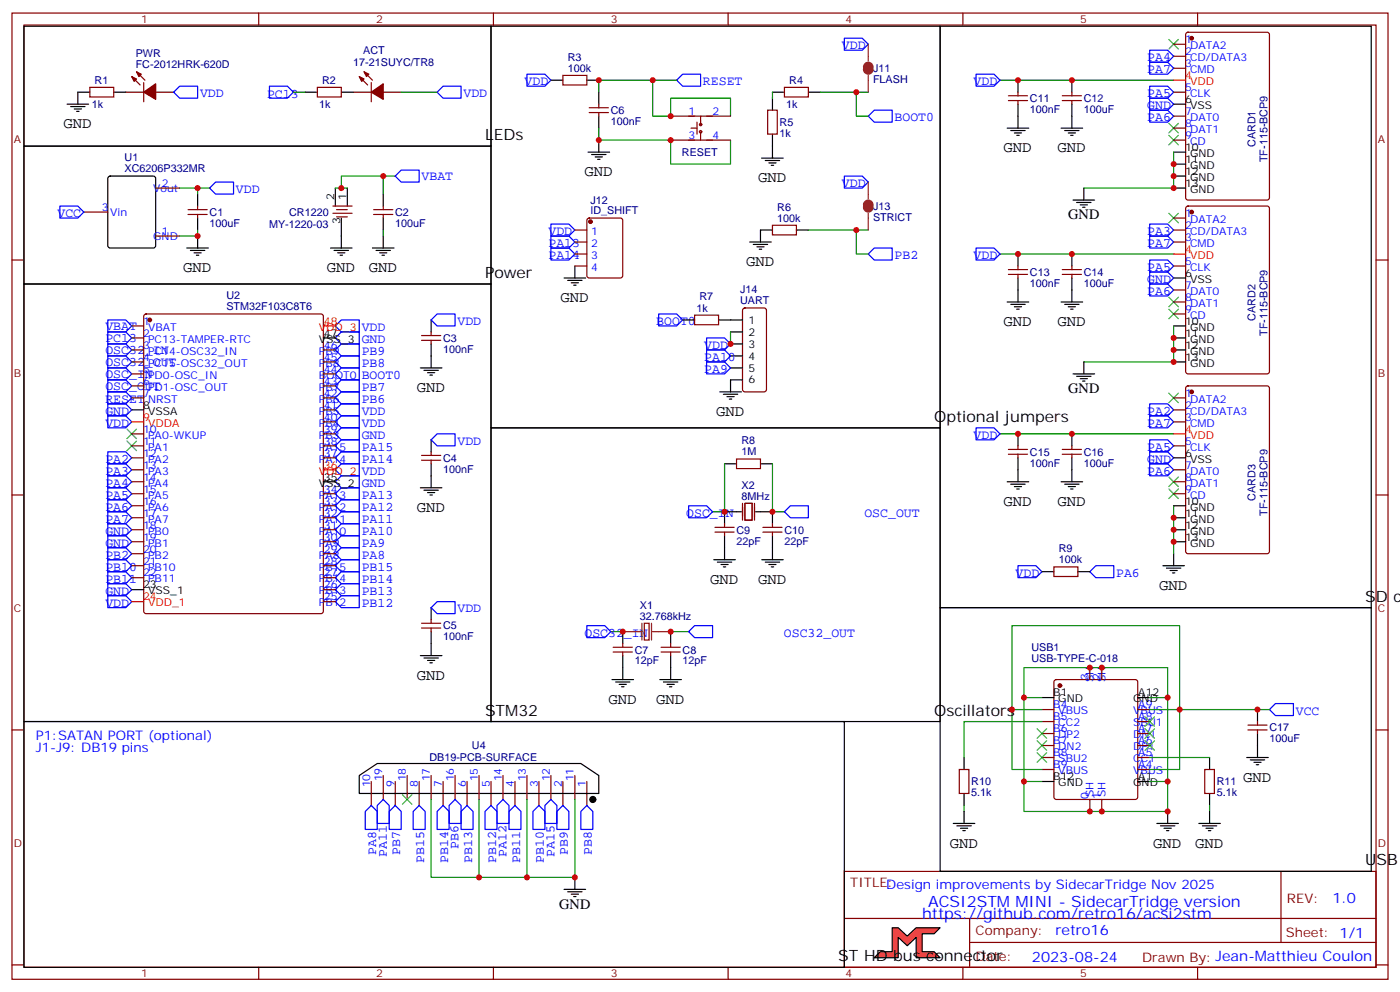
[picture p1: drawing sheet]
<svg xmlns="http://www.w3.org/2000/svg" width="412mm" height="292mm" viewBox="0 0 412 292" stroke-linecap="round" stroke-linejoin="round" font-family="sans-serif">
<g fill="none" stroke="#870000" stroke-width=".35">
<path d="M3.5 3.8h405.4v284.4h-405.4zM7.1 7.4h398.2v277.3h-398.2zM76.2 3.8v3.6M145.3 3.8v3.6M214.5 3.8v3.6M283.6 3.8v3.6M352.8 3.8v3.6M37 27.1h5.3M38.8 22.5l2.5 2.5M40.2 21.1l2.5 2.5M42.3 24.3v5.7M45.9 27.1h5.3"/>
<path d="M297 29.6h5.7M297 28.2h5.7M299.9 27.1v1.1M299.9 29.6v1.1M312.9 29.6h5.7M312.9 28.2h5.7M315.7 27.1v1.1M315.7 29.6v1.1M45.9 55.4h7M3.5 76.5h3.6M24.7 62.4h7M45.9 69.5h7"/>
<path d="M55.4 63.1h5.6M55.4 61.7h5.6M58.2 60.6v1.1M58.2 63.1v1.1M110.1 63.1h5.6M110.1 61.7h5.6M112.9 60.6v1.1M112.9 63.1v1.1M297 79.3h5.7M299.9 78.3v1M312.9 79.3h5.7M315.7 78.3v1"/>
<path d="M405.3 76.5h3.6M124.2 98.7h5.6M127 97.7v1M297 80.8h5.7M299.9 80.8v1M312.9 80.8h5.7M315.7 80.8v1M124.2 100.2h5.6M127 100.2v1M124.2 135.4h5.6M124.2 134h5.6M127 133v1"/>
<path d="M127 135.4v1.1M217 135.1h7v2.8h-7zM312.9 133.7h5.7M312.9 132.3h5.7M315.7 131.2v1.1M315.7 133.7v1M3.5 145.7h3.6M210.6 156.6h5.7M210.6 155.2h5.7M213.4 154.1v1.1M213.4 156.6v1.1M224.7 156.6h5.7"/>
<path d="M224.7 155.2h5.7M227.5 154.1v1.1M227.5 156.6v1.1M405.3 145.7h3.6M124.2 184.8h5.6M124.2 183.4h5.6M127 182.4v1M127 184.8v1.1M321 196.5v3.5M324.6 196.5v3.5M3.5 214.8h3.6M306.9 208.8h3.5"/>
<path d="M306.9 212.3h3.5M306.9 215.9h3.5M306.9 219.4h3.5M310.7 200.2l.4-.2h23.3l.5 .2 .2 .5v33.9l-.2 .5-.5 .2h-23.3l-.4-.3-.3-.4v-33.9zM335.1 208.8h3.6M335.1 212.3h3.6M335.1 215.9h3.6M335.1 219.4h3.6M367.6 214.8h5.6M367.6 213.4h5.6M370.4 212.3v1.1M370.4 214.8v1.1"/>
<path d="M405.3 214.8h3.6M282.6 226.4h2.8v7.1h-2.8zM306.9 222.9h3.5M306.9 226.4h3.5M321 235.3v3.5M324.6 235.3v3.5M335.1 222.9h3.6M335.1 226.4h3.6M354.9 226.4h2.8v7.1h-2.8zM248.7 256.4h156.6v28.3h-156.6zM377.3 256.5v20.8M248.7 270.3h156.5"/>
<path d="M285.6 277.3h119.6M285.6 270.3v14.1M3.5 284h3.6M76.2 284.7v3.5M145.3 284.7v3.5M214.5 284.7v3.5M283.6 284.7v3.5M352.8 284.7v3.5M405.3 284h3.6"/>
</g>
<g fill="none" stroke="#000" stroke-width=".35">
<path d="M299.9 23.6v3.5M299.9 30.7v3.5M315.7 23.6v3.5M315.7 30.7v3.5M32 52l.5-.2h12.7l.6 .5 .1 20-.5 .6-12.9 .1-.7-.5-.1-20zM58.2 57.1v3.5M112.9 57.1v3.5M58.2 64.2v3.5M112.9 64.2v3.5M299.9 74.8v3.5M315.7 74.8v3.5M127 94.2v3.5"/>
<path d="M299.9 81.8v3.5M315.7 81.8v3.5M127 101.2v3.5M127 129.4v3.6M127 136.5v3.5M213.4 136.5h3.6M224 136.5h3.5M315.7 127.7v3.5M315.7 134.7v3.6M213.4 150.6v3.5M213.4 157.7v3.5M227.5 150.6v3.5"/>
<path d="M227.5 157.7v3.5M127 178.8v3.6M127 185.9v3.5M306.9 205.3h3.5M335.1 205.3h3.6M370.4 208.8v3.5M370.4 215.9v3.5M284 222.9v3.5M284 233.5v3.5M306.9 230h3.5M335.1 230h3.6M356.3 222.9v3.5"/>
<path d="M356.3 233.5v3.5"/>
</g>
<g fill="#870000" stroke="#870000" stroke-width=".35">
<path d="M38.8 22.5l1.4 .7-.7 .8z"/>
<path d="M40.2 21.1l1.4 .7-.7 .7z"/>
<path d="M42.3 27.1l3.6-2.4v4.5z"/>
<circle cx="312.2" cy="201.8" r=".53"/>
</g>
<path d="M262.8 273h1.8l2.6 2.5 2.7-2.5h7l-1.7 1.8h-3.6v5.3h3.6l1.7 1.7h-7v-6l-2.6 2.5-2.7-2.5v6h-7.1l1.8-1.7h3.5z" fill="#f90" stroke="#000" stroke-width=".35"/>
<g fill="none" stroke="#000" stroke-width=".35">
<path d="M7.1 7.7h137.5v35.3h-137.5zM144.6 7.7h132.3v118.2h-132.3zM276.9 7.7h127v171.1h-127zM19.8 30.7h6.3M20.8 31.4h4.2M21.9 32.1h2.1M22.6 32.8h.7M26.5 27.1h-3.6v3.6M33.5 27.1h3.5M90 27.1h3.5M100.5 27.1h3.6M162.3 23.6h3.5"/>
<path d="M172.9 23.6h3.5M176.4 27.1v3.6M176.4 34.2v3.5M227.5 28.9v3.5M227.5 39.5v7M227.5 27.1h3.6M238.1 27.1h3.6M296.7 37.7h6.3M297.7 38.4h4.3M298.8 39.1h2.1M299.5 39.8h.7M299.9 34.2v3.5"/>
<path d="M312.6 37.7h6.3M313.6 38.4h4.3M314.7 39.1h2.1M315.4 39.8h.7M315.7 34.2v3.5M345.7 30.7h3.5M7.1 43h137.5v40.6h-137.5zM98.8 55.4v5.2M102.3 55.4v5.2M173.2 44.8h6.4M174.3 45.5h4.2M175.3 46.2h2.1"/>
<path d="M176 46.9h.7M176.4 41.2v3.6M224.4 46.5h6.3M225.4 47.2h4.3M226.5 47.9h2.1M227.2 48.6h.7M316.1 58.9h6.3M317.1 59.6h4.3M319.3 55.4v3.5M345.7 44.8h3.5M345.7 48.3h3.5M345.7 51.8h3.5"/>
<path d="M345.7 55.4h3.5M55 73h6.4M56.1 73.7h4.2M57.1 74.4h2.2M57.9 75.1h.7M58.2 69.5v3.5M97.4 73h6.3M98.4 73.7h4.3M99.5 74.4h2.1M100.2 75.1h.7M100.5 64.2v8.8M109.7 73h6.4"/>
<path d="M110.8 73.7h4.2M111.8 74.4h2.1M112.5 75.1h.7M112.9 69.5v3.5M169.3 78.3v3.5M220.8 71.2h6.4M221.9 71.9h4.2M223 72.6h2.1M223.7 73.3h.7M227.5 67.7h-3.5v3.5M234.6 67.7h3.5M318.2 60.3h2.1"/>
<path d="M318.9 61h.7M7.1 83.6h137.5v128.7h-137.5zM95.2 99.4h3.6M166.2 81.8h6.3M167.2 82.5h4.2M168.3 83.2h2.1M169 83.9h.7M201.1 94.2h3.5M211.7 94.2h7M215.2 97.7h3.5M296.7 88.9h6.3M297.7 89.6h4.3"/>
<path d="M298.8 90.3h2.1M299.5 91h.7M299.9 85.3v3.6M312.6 88.9h6.3M313.6 89.6h4.3M314.7 90.3h2.1M315.4 91h.7M315.7 85.3v3.6M345.7 81.8h3.5M345.7 99.4h3.5M345.7 95.9h3.5M123.8 108.3h6.4"/>
<path d="M124.9 109h4.2M125.9 109.7h2.2M126.6 110.4h.8M127 104.7v3.6M212 115.3h6.4M213.1 116h4.2M214.1 116.7h2.2M214.8 117.4h.7M215.2 108.3h3.5M215.2 101.2h3.5M215.2 104.7h3.5M218.7 111.8h-3.5v3.5"/>
<path d="M316.1 110h6.3M317.1 110.7h4.3M318.2 111.4h2.1M318.9 112.1h.7M319.3 106.5v3.5M345.7 103h3.5M345.7 106.5h3.5M38.8 120.6h3.5M144.6 125.9h132.3v86.4h-132.3zM299.9 127.7v3.5M299.9 134.7v7.1M315.7 138.3v3.5"/>
<path d="M345.7 134.7h3.5M95.2 141.8h3.6M123.8 143.5h6.4M124.9 144.3h4.2M125.9 145h2.2M126.6 145.7h.8M127 140v3.5M213.4 150.6h5M222.6 150.6h4.9M296.7 141.8h6.3M297.7 142.5h4.3M298.8 143.2h2.1"/>
<path d="M299.5 143.9h.7M312.6 141.8h6.3M313.6 142.5h4.3M314.7 143.2h2.1M315.4 143.9h.7M345.7 148.8h3.5M345.7 152.4h3.5M345.7 155.9h3.5M345.7 159.4h3.5M38.8 173.5h3.5M210.3 164.7h6.3M211.3 165.4h4.2"/>
<path d="M212.4 166.1h2.1M213.1 166.8h.7M213.4 161.2v3.5M224.4 164.7h6.3M225.4 165.4h4.3M226.5 166.1h2.1M227.2 166.8h.7M227.5 161.2v3.5M276.9 178.8h127v77.6h-127zM306.9 168.2h3.5M317.5 168.2h3.5M342.5 166.5h6.4"/>
<path d="M343.6 167.2h4.2M344.7 167.9h2.1M345.4 168.6h.7M345.7 162.9v3.6M123.8 192.9h6.4M124.9 193.6h4.2M125.9 194.3h2.2M126.6 195.1h.8M127 189.4v3.5M180.3 200h6.3M183.4 185.9v3.5M183.4 192.9v7.1"/>
<path d="M194.4 200h6.3M197.6 185.9v3.5M197.6 192.9v7.1M7.1 212.3h241.6v72.4h-241.6zM181.3 200.7h4.3M182.4 201.4h2.1M183.1 202.1h.7M195.4 200.7h4.3M196.5 201.4h2.1M197.2 202.1h.7M370.4 219.4v3.5M105.8 228.2l5.3-3.5h60l5.3 3.5v5.3h-70.6z"/>
<path d="M284 238.8v3.5M344 238.8v3.5M356.3 238.8v3.5M367.2 222.9h6.4M368.3 223.6h4.2M369.4 224.3h2.1M370.1 225h.7M169.3 258.2v3.5M280.8 242.3h6.4M281.9 243h4.2M282.9 243.7h2.1M283.6 244.4h.7"/>
<path d="M340.8 242.3h6.3M341.8 243h4.3M342.9 243.7h2.1M343.6 244.4h.7M353.1 242.3h6.4M354.2 243h4.2M355.2 243.7h2.2M356 244.4h.7M166.2 261.7h6.3M167.2 262.4h4.2M168.3 263.1h2.1M169 263.8h.7"/>
</g>
<g fill="none" stroke="#008700" stroke-width=".35">
<path d="M86.4 27.1h3.6M118.2 27.1h10.6M176.4 37.7v3.5h21.2v7.1h17.6v-7.1M192.3 23.6h-15.9v3.5M199.3 23.6h-7v10.6h5.3v-5.3h17.6v5.3M227.5 27.1v1.8M241.7 27.1h10.5M255.8 27.1h-3.6v7.1h3.6M294.6 23.6h51.1M52.9 55.4h8.8M58.2 55.4v1.7M98.8 55.4h3.5"/>
<path d="M112.9 51.8v5.3M116.4 51.8h-15.9v3.6M345.7 44.8v10.6h-26.4M58.2 67.7v1.8h-5.3M112.9 67.7v1.8M238.1 67.7h17.7M252.2 67.7v7.1h3.6M294.6 74.8h51.1M215.2 97.7v3.5M345.7 95.9v10.6h-26.4M213.4 136.5v14.1h-3.5M227.5 136.5v14.1h3.6"/>
<path d="M294.6 127.7h51.1M345.7 148.8v14.1M179.9 185.9h3.5M197.6 185.9h5.2M298.1 208.8v17.6h8.8M301.6 205.3v-8.8h42.4v8.8h-5.3M306.9 208.8h-8.8v-24.7h49.4v42.3h-8.8M306.9 205.3h-5.3v24.7h5.3M306.9 212.3h-22.9v10.6M338.7 208.8h35.2M344 205.3v24.7h-5.3M127 235.3v22.9h14.1"/>
<path d="M141.1 235.3v22.9h14.1M155.2 235.3v22.9h14.1v-22.9M284 237v1.8M301.6 230v8.8h42.4v-8.8M338.7 222.9h17.6M356.3 237v1.8"/>
</g>
<g fill="none" stroke="#00f" stroke-width=".35">
<path d="M248.7 11.3h5.3l1.8 1.7-1.8 1.8h-5.3zM338.7 18.3h5.3l1.7 1.8-1.7 1.7h-5.3zM338.7 14.8h5.3l1.7 1.7-1.7 1.8h-5.3zM52.9 25.4h5.3v3.5h-5.3l-1.7-1.8zM79.4 25.4h5.3l1.7 1.7-1.7 1.8h-5.3zM130.5 25.4h5.3v3.5h-5.3l-1.7-1.8zM155.2 21.8h5.3l1.8 1.8-1.8 1.8h-5.3zM199.3 23.6l1.8-1.8h5.3v3.6h-5.3zM257.5 32.4h5.3v3.5h-5.3l-1.7-1.7zM287.5 21.8h5.3l1.8 1.8-1.8 1.8h-5.3zM338.7 32.4h5.3l1.7 1.8-1.7 1.7h-5.3zM338.7 28.9h5.3l1.7 1.8-1.7 1.7h-5.3z"/>
<path d="M338.7 25.4h5.3l1.7 1.7-1.7 1.8h-5.3zM63.5 53.6h5.3v3.5h-5.3l-1.8-1.7zM118.2 50.1h5.3v3.5h-5.3l-1.8-1.8zM248.7 51.8h5.3l1.8 1.8-1.8 1.8h-5.3zM17.6 60.6h5.3l1.8 1.8-1.8 1.8h-5.3zM162.3 73h5.3l1.7 1.8-1.7 1.7h-5.3zM162.3 69.5h5.3l1.7 1.7-1.7 1.8h-5.3zM162.3 65.9h5.3l1.7 1.8-1.7 1.8h-5.3zM255.8 74.8l1.7-1.8h5.3v3.5h-5.3zM287.5 73h5.3l1.8 1.8-1.8 1.7h-5.3zM338.7 69.5h5.3l1.7 1.7-1.7 1.8h-5.3zM338.7 76.5h5.3l1.7 1.8-1.7 1.7h-5.3z"/>
<path d="M338.7 65.9h5.3l1.7 1.8-1.7 1.8h-5.3zM31.7 94.2h5.3l1.8 1.7-1.8 1.8h-5.3zM31.7 97.7h5.3l1.8 1.7-1.8 1.8h-5.3zM100.5 94.2h5.3v3.5h-5.3l-1.7-1.8zM100.5 97.7h5.3v3.5h-5.3l-1.7-1.8zM127 94.2l1.8-1.8h5.3v3.5h-5.3zM194 92.4h5.3l1.8 1.8-1.8 1.7h-5.3zM208.1 99.4h5.3l1.8 1.8-1.8 1.8h-5.3zM338.7 80h5.3l1.7 1.8-1.7 1.8h-5.3zM338.7 83.6h5.3l1.7 1.7-1.7 1.8h-5.3zM31.7 101.2h5.3l1.8 1.8-1.8 1.7h-5.3zM31.7 104.7h5.3l1.8 1.8-1.8 1.8h-5.3z"/>
<path d="M31.7 108.3h5.3l1.8 1.7-1.8 1.8h-5.3zM31.7 111.8h5.3l1.8 1.8-1.8 1.7h-5.3zM31.7 118.9h5.3l1.8 1.7-1.8 1.8h-5.3zM31.7 115.3h5.3l1.8 1.8-1.8 1.8h-5.3zM100.5 108.3h5.3v3.5h-5.3l-1.7-1.8zM100.5 101.2h5.3v3.5h-5.3l-1.7-1.7zM100.5 104.7h5.3v3.6h-5.3l-1.7-1.8zM100.5 111.8h5.3v3.5h-5.3l-1.7-1.7zM100.5 115.3h5.3v3.6h-5.3l-1.7-1.8zM100.5 118.9h5.3v3.5h-5.3l-1.7-1.8zM208.1 106.5h5.3l1.8 1.8-1.8 1.7h-5.3zM208.1 103h5.3l1.8 1.7-1.8 1.8h-5.3z"/>
<path d="M338.7 118.9h5.3l1.7 1.7-1.7 1.8h-5.3zM31.7 133h5.3l1.8 1.7-1.8 1.8h-5.3zM31.7 136.5h5.3l1.8 1.8-1.8 1.7h-5.3zM31.7 122.4h5.3l1.8 1.7-1.8 1.8h-5.3zM100.5 136.5h5.3v3.5h-5.3l-1.7-1.7zM100.5 129.4h5.3v3.6h-5.3l-1.7-1.8zM100.5 133h5.3v3.5h-5.3l-1.7-1.8zM100.5 122.4h5.3v3.5h-5.3l-1.7-1.8zM100.5 125.9h5.3v3.5h-5.3l-1.7-1.7zM128.8 127.7h5.3v3.5h-5.3l-1.8-1.8zM287.5 125.9h5.3l1.8 1.8-1.8 1.7h-5.3zM338.7 133h5.3l1.7 1.7-1.7 1.8h-5.3z"/>
<path d="M338.7 122.4h5.3l1.7 1.7-1.7 1.8h-5.3zM338.7 129.4h5.3l1.7 1.8-1.7 1.8h-5.3zM338.7 136.5h5.3l1.7 1.8-1.7 1.7h-5.3zM31.7 140h5.3l1.8 1.8-1.8 1.7h-5.3zM31.7 143.5h5.3l1.8 1.8-1.8 1.8h-5.3zM31.7 147.1h5.3l1.8 1.7-1.8 1.8h-5.3zM31.7 150.6h5.3l1.8 1.8-1.8 1.7h-5.3zM31.7 154.1h5.3l1.8 1.8-1.8 1.8h-5.3zM31.7 157.7h5.3l1.8 1.7-1.8 1.8h-5.3zM100.5 140h5.3v3.5h-5.3l-1.7-1.7zM100.5 147.1h5.3v3.5h-5.3l-1.7-1.8zM100.5 154.1h5.3v3.6h-5.3l-1.7-1.8z"/>
<path d="M100.5 157.7h5.3v3.5h-5.3l-1.7-1.8zM100.5 150.6h5.3v3.5h-5.3l-1.7-1.7zM100.5 143.5h5.3v3.6h-5.3l-1.7-1.8zM202.8 148.8h5.3l1.8 1.8-1.8 1.8h-5.3zM232.8 148.8h5.3v3.6h-5.3l-1.7-1.8zM31.7 161.2h5.3l1.8 1.7-1.8 1.8h-5.3zM31.7 164.7h5.3l1.8 1.8-1.8 1.7h-5.3zM31.7 168.2h5.3l1.8 1.8-1.8 1.8h-5.3zM31.7 171.8h5.3l1.8 1.7-1.8 1.8h-5.3zM31.7 175.3h5.3l1.8 1.8-1.8 1.7h-5.3zM98.8 177.1l1.7-1.8h5.3v3.5h-5.3zM100.5 164.7h5.3v3.5h-5.3l-1.7-1.7z"/>
<path d="M100.5 168.2h5.3v3.6h-5.3l-1.7-1.8zM100.5 171.8h5.3v3.5h-5.3l-1.7-1.8zM100.5 161.2h5.3v3.5h-5.3l-1.7-1.8zM127 178.8l1.8-1.7h5.3v3.5h-5.3zM299.9 166.5h5.3l1.7 1.7-1.7 1.8h-5.3zM322.8 166.5h5.3v3.5h-5.3l-1.8-1.8zM172.9 184.1h5.3l1.7 1.8-1.7 1.7h-5.3zM202.8 185.9l1.8-1.8h5.3v3.5h-5.3zM373.9 208.8l1.8-1.8h5.3v3.6h-5.3zM109.4 237l1.7 1.8v5.3h-3.5v-5.3zM111.1 237l1.8-1.7 1.8 1.7v5.3h-3.6zM116.4 237l1.8 1.8v5.3h-3.5v-5.3z"/>
<path d="M123.5 237l1.7 1.8v5.3h-3.5v-5.3zM130.5 237l1.8 1.8v5.3h-3.5v-5.3zM132.3 237l1.8-1.7 1.7 1.7v5.3h-3.5zM137.6 237l1.7 1.8v5.3h-3.5v-5.3zM144.6 237l1.8 1.8v5.3h-3.5v-5.3zM146.4 237l1.8-1.7 1.7 1.7v5.3h-3.5zM151.7 237l1.8 1.8v5.3h-3.6v-5.3zM158.7 237l1.8 1.8v5.3h-3.5v-5.3zM160.5 237l1.8-1.7 1.7 1.7v5.3h-3.5zM165.8 237l1.8 1.8v5.3h-3.6v-5.3zM172.9 237l1.7 1.8v5.3h-3.5v-5.3z"/>
</g>
<g fill="#870000" stroke="#870000" stroke-width=".35">
<path d="M105.8 22.5l1.4 .7-.7 .8z"/>
<path d="M107.2 21.1l1.5 .7-.8 .7z"/>
<path d="M109.4 27.1l3.5-2.4v4.5z"/>
<circle cx="44.1" cy="94.2" r=".53"/>
<circle cx="351" cy="11.3" r=".53"/>
<circle cx="351" cy="62.4" r=".53"/>
<circle cx="351" cy="115.3" r=".53"/>
<circle cx="173.9" cy="65.2" r=".53"/>
</g>
<g fill="none" stroke="#870000" stroke-width=".35">
<path d="M345.7 13h3.5M345.7 16.5h3.5M349.5 9.7l.5-.2h23.2l.7 .4v48.3l-.4 .6-23.5 .1-.7-.5-.1-48.2zM26.5 25.7h7v2.8h-7zM93.5 25.7h7v2.8h-7zM104.1 27.1h5.3M105.8 22.5l2.5 2.5M107.2 21.1l2.5 2.5M109.4 24.3v5.7M112.9 27.1h5.3M165.8 22.2h7.1v2.8h-7.1zM173.6 33.1h5.6"/>
<path d="M173.6 31.7h5.6M176.4 30.7v1M176.4 33.1v1.1M197.6 34.2h17.6M203.6 37.7h1.7M205.3 35.9v3.6M206.4 34.2v2.5M206.4 38.8v2.4M226.1 32.4h2.9v7.1h-2.9zM231.1 25.7h7v2.8h-7zM345.7 27.1h3.5M345.7 20.1h3.5"/>
<path d="M345.7 34.2h3.5M345.7 37.7h3.5M197.6 41.2h17.6M345.7 41.2h3.5M98.1 62.8h5.6M98.1 60.6h5.6M99.1 63.8h3.2M99.1 61.7h3.2M169.3 67.7h3.6M169.3 71.2h3.6M169.3 78.3h3.6M169.3 74.8h3.6"/>
<path d="M173.1 64.4l.5-.2h9.1l.7 .4v16.5l-.4 .7h-9.4l-.7-.5v-16.4zM227.5 66.3h7.1v2.8h-7.1zM345.7 64.2h3.5M345.7 67.7h3.5M345.7 71.2h3.5M345.7 78.3h3.5M349.5 60.8l.5-.2h23.2l.7 .5v48.2l-.4 .7h-23.5l-.7-.4-.1-48.3zM38.8 95.9h3.5M38.8 99.4h3.5M42.6 92.6l.4-.2h51.5l.7 .4v87.1l-.4 .6-51.8 .1-.6-.5-.1-87zM204.6 92.7h7.1v2.9h-7.1zM219 90.8l.4-.2h5.7l.6 .5 .1 23.5-.5 .7h-5.9l-.6-.4-.1-23.6z"/>
<path d="M345.7 85.3h3.5M345.7 88.9h3.5M345.7 92.4h3.5M38.8 103h3.5M38.8 106.5h3.5M38.8 110h3.5M38.8 113.6h3.5M38.8 117.1h3.5M95.2 103h3.6M95.2 106.5h3.6M95.2 110h3.6M95.2 113.6h3.6"/>
<path d="M95.2 117.1h3.6M345.7 117.1h3.5M349.5 113.8l.5-.2h23.2l.7 .4v48.2l-.4 .7h-23.5l-.7-.4-.1-48.2zM38.8 127.7h3.5M38.8 131.2h3.5M38.8 134.7h3.5M38.8 138.3h3.5M95.2 127.7h3.6M95.2 131.2h3.6M95.2 134.7h3.6M95.2 124.1h3.6M95.2 120.6h3.6"/>
<path d="M297 133.7h5.7M297 132.3h5.7M299.9 131.2v1.1M299.9 133.7v1M345.7 131.2h3.5M345.7 138.3h3.5M345.7 124.1h3.5M345.7 120.6h3.5M38.8 141.8h3.5M38.8 145.3h3.5M38.8 148.8h3.5M38.8 152.4h3.5"/>
<path d="M38.8 155.9h3.5M38.8 159.4h3.5M95.2 145.3h3.6M95.2 148.8h3.6M95.2 152.4h3.6M95.2 155.9h3.6M95.2 159.4h3.6M218.7 148.1v5M219.4 148.1h2.1v5h-2.1zM222.2 148.1v5M345.7 141.8h3.5M345.7 145.3h3.5"/>
<path d="M38.8 162.9h3.5M38.8 166.5h3.5M38.8 170h3.5M95.2 162.9h3.6M95.2 166.5h3.6M95.2 170h3.6M95.2 177.1h3.6M95.2 173.5h3.6M310.4 166.8h7.1v2.9h-7.1zM180.6 190.5h5.7M180.6 191.9h5.7M183.4 189.4v1.1"/>
<path d="M183.4 191.9v1M189.8 183.4h1.4v4.9h-1.4zM194.7 190.5h5.7M194.7 191.9h5.7M197.6 189.4v1.1M197.6 191.9v1M109.4 230v7M112.9 228.2v7.1M116.4 230v7M119.9 228.2v7.1M123.5 230v7M127 228.2v7.1"/>
<path d="M130.5 230v7M134.1 228.2v7.1M137.6 230v7M141.1 228.2v7.1M144.6 230v7M148.2 228.2v7.1M151.7 230v7M155.2 228.2v7.1M158.7 230v7M162.3 228.2v7.1M165.8 230v7M169.3 228.2v7.1"/>
<path d="M172.9 230v7"/>
<circle cx="206.4" cy="36.7" r=".35"/>
<circle cx="206.4" cy="38.8" r=".35"/>
</g>
<g fill="none" stroke="#3c3" stroke-width=".35">
<path d="M344.3 11.6l2.8 2.8M347.1 11.6l-2.8 2.8M344.3 39.8l2.8 2.9M344.3 36.3l2.8 2.8M347.1 39.8l-2.8 2.9M347.1 36.3l-2.8 2.8M344.3 62.8l2.8 2.8M347.1 62.8l-2.8 2.8M344.3 87.5l2.8 2.8M344.3 91l2.8 2.8M347.1 87.5l-2.8 2.8M347.1 91l-2.8 2.8"/>
<path d="M344.3 115.7l2.8 2.8M347.1 115.7l-2.8 2.8M37.4 126.3l2.8 2.8M37.4 129.8l2.8 2.8M40.2 126.3l-2.8 2.8M40.2 129.8l-2.8 2.8M344.3 140.4l2.8 2.8M344.3 143.9l2.8 2.8M347.1 140.4l-2.8 2.8M347.1 143.9l-2.8 2.8M305.5 214.5l2.8 2.8M305.5 218l2.8 2.8"/>
<path d="M308.3 214.5l-2.8 2.8M308.3 218l-2.8 2.8M337.3 210.9l2.8 2.8M337.3 214.5l2.8 2.8M337.3 218l2.8 2.8M340.1 210.9l-2.8 2.8M340.1 214.5l-2.8 2.8M340.1 218l-2.8 2.8M118.5 233.9l2.9 2.8M121.4 233.9l-2.9 2.8M305.5 221.5l2.8 2.8M308.3 221.5l-2.8 2.8"/>
</g>
<path d="M345.7 23.6h3.5M345.7 74.8h3.5M95.2 95.9h3.6M38.8 124.1h3.5M95.2 138.3h3.6M345.7 127.7h3.5M38.8 177.1h3.5" fill="none" stroke="#f00" stroke-width=".35"/>
<path d="M255.8 13v5M255.8 22.2v4.9M255.8 53.6v4.9M255.8 62.8v4.9M183.4 185.9h5.7M189.1 183.4v4.9M191.9 185.9h5.7M191.9 183.4v4.9" fill="none" stroke="#8c2424" stroke-width=".35"/>
<circle cx="174.6" cy="235.3" r=".88" fill="#000" stroke="#000" stroke-width=".35"/>
<path d="M255.1 19.7a.71 .71 0 0 1 .7-.7 .71 .71 0 0 1 .7 .7M255.1 20.4a.71 .71 0 0 0 .7 .7 .71 .71 0 0 0 .7-.7M255.1 60.3a.71 .71 0 0 1 .7-.7 .71 .71 0 0 1 .7 .7M255.1 61a.71 .71 0 0 0 .7 .7 .71 .71 0 0 0 .7-.7" fill="none" stroke="#8c2424" stroke-width="1.8"/>
<g fill="#c00">
<circle cx="112.9" cy="51.8" r=".88"/>
<circle cx="213.4" cy="150.6" r=".88"/>
<circle cx="227.5" cy="150.6" r=".88"/>
<circle cx="58.2" cy="69.5" r=".88"/>
<circle cx="58.2" cy="55.4" r=".88"/>
<circle cx="347.5" cy="208.8" r=".88"/>
<circle cx="298.1" cy="208.8" r=".88"/>
<circle cx="301.6" cy="205.3" r=".88"/>
<circle cx="321" cy="196.5" r=".88"/>
<circle cx="324.6" cy="196.5" r=".88"/>
<circle cx="344" cy="205.3" r=".88"/>
<circle cx="344" cy="230" r=".88"/>
<circle cx="324.6" cy="238.8" r=".88"/>
<circle cx="301.6" cy="230" r=".88"/>
<circle cx="321" cy="238.8" r=".88"/>
<circle cx="344" cy="238.8" r=".88"/>
<circle cx="370.4" cy="208.8" r=".88"/>
<circle cx="315.7" cy="23.6" r=".88"/>
<circle cx="315.7" cy="74.8" r=".88"/>
<circle cx="315.7" cy="127.7" r=".88"/>
<circle cx="299.9" cy="23.6" r=".88"/>
<circle cx="299.9" cy="74.8" r=".88"/>
<circle cx="192.3" cy="23.6" r=".88"/>
<circle cx="176.4" cy="23.6" r=".88"/>
<circle cx="176.4" cy="41.2" r=".88"/>
<circle cx="215.2" cy="101.2" r=".88"/>
<circle cx="252.2" cy="67.7" r=".88"/>
<circle cx="252.2" cy="27.1" r=".88"/>
<circle cx="345.7" cy="159.4" r=".88"/>
<circle cx="345.7" cy="155.9" r=".88"/>
<circle cx="345.7" cy="152.4" r=".88"/>
<circle cx="345.7" cy="99.4" r=".88"/>
<circle cx="345.7" cy="103" r=".88"/>
<circle cx="345.7" cy="106.5" r=".88"/>
<circle cx="345.7" cy="48.3" r=".88"/>
<circle cx="345.7" cy="51.8" r=".88"/>
<circle cx="345.7" cy="55.4" r=".88"/>
<circle cx="183.4" cy="185.9" r=".88"/>
<circle cx="197.6" cy="185.9" r=".88"/>
<circle cx="100.5" cy="55.4" r=".88"/>
<circle cx="169.3" cy="258.2" r=".88"/>
<circle cx="141.1" cy="258.2" r=".88"/>
<circle cx="155.2" cy="258.2" r=".88"/>
<circle cx="197.6" cy="34.2" r=".88"/>
<circle cx="197.6" cy="41.2" r=".88"/>
<circle cx="299.9" cy="127.7" r=".88"/>
</g>
<g font-size="4.6">
<text x="18.7" y="37.8">GND</text>
<text x="142.9" y="41.2">LEDs</text>
<text x="295.6" y="44.8">GND</text>
<text x="311.5" y="44.8">GND</text>
<text x="172.2" y="51.9">GND</text>
<text x="223.3" y="53.7">GND</text>
<text x="54" y="80.1">GND</text>
<text x="96.3" y="80.1">GND</text>
<text x="108.7" y="80.1">GND</text>
<text x="142.9" y="81.8">Power</text>
<text x="219.8" y="78.3">GND</text>
<text x="165.1" y="88.9">GND</text>
<text x="295.6" y="96">GND</text>
<text x="311.5" y="96">GND</text>
<text x="122.8" y="115.4">GND</text>
<text x="211" y="122.4">GND</text>
<text x="275.2" y="124.1">Optional jumpers</text>
<text x="295.6" y="148.9">GND</text>
<text x="311.5" y="148.9">GND</text>
<text x="122.8" y="150.7">GND</text>
<text x="209.2" y="171.8">GND</text>
<text x="223.3" y="171.8">GND</text>
<text x="341.5" y="173.6">GND</text>
<text x="402.2" y="177.1">SD ca</text>
<text x="122.8" y="200.1">GND</text>
<text x="179.2" y="207.1">GND</text>
<text x="193.3" y="207.1">GND</text>
<text x="142.9" y="210.6">STM32</text>
<text x="275.2" y="210.6">Oscillators</text>
<text x="366.2" y="230">GND</text>
<text x="279.8" y="249.4">GND</text>
<text x="339.7" y="249.4">GND</text>
<text x="352.1" y="249.4">GND</text>
<text x="402.2" y="254.7">USB</text>
<text x="246.9" y="282.9">ST HD bus connector</text>
</g>
<g font-size="4.6" fill="#00f">
<text x="273.4" y="267">ACSI2STM MINI - SidecarTridge version</text>
<text x="271.6" y="270.5">https://github.com/retro16/acsi2stm</text>
</g>
<g font-size="4.2">
<text x="314.7" y="64.5">GND</text>
<text x="314.7" y="115.7">GND</text>
<text x="164.7" y="267.4">GND</text>
</g>
<g font-size="4.2" fill="#00f">
<text x="392.5" y="265.7">1.0</text>
<text x="310.9" y="275.3">retro16</text>
<text x="304" y="283.1">2023-08-24</text>
</g>
<g font-size="3.9" fill="#00f">
<text x="248" y="14.6">VDD</text>
<text x="338" y="21.6">PA7</text>
<text x="338" y="18.1">PA4</text>
<text x="58.9" y="28.7">VDD</text>
<text x="78.7" y="28.8">PC13</text>
<text x="136.5" y="28.7">VDD</text>
<text x="154.5" y="25.1">VDD</text>
<text x="207.1" y="25.1">RESET</text>
<text x="286.8" y="25.1">VDD</text>
<text x="338" y="28.7">PA5</text>
<text x="263.5" y="35.7">BOOT0</text>
<text x="338" y="35.7">PA6</text>
<text x="338" y="32.2">GND</text>
<text x="124.2" y="53.1">VBAT</text>
<text x="69.5" y="56.9">VDD</text>
<text x="248" y="55.1">VDD</text>
<text x="16.9" y="63.9">VCC</text>
<text x="161.6" y="69.2">VDD</text>
<text x="338" y="69.2">PA3</text>
<text x="161.6" y="76.3">PA14</text>
<text x="161.6" y="72.7">PA13</text>
<text x="263.5" y="76.3">PB2</text>
<text x="286.8" y="76.3">VDD</text>
<text x="338" y="72.8">PA7</text>
<text x="338" y="83.3">GND</text>
<text x="338" y="79.8">PA5</text>
<text x="338" y="86.9">PA6</text>
<text x="134.8" y="95.7">VDD</text>
<text x="193.3" y="95.7">BOOT0</text>
<text x="31" y="97.2">VBAT</text>
<text x="31" y="100.7">PC13</text>
<text x="106.5" y="97.5">VDD</text>
<text x="106.5" y="101">GND</text>
<text x="31" y="104.3">OSC32_IN</text>
<text x="31" y="107.8">OSC32_OUT</text>
<text x="106.5" y="104.5">PB9</text>
<text x="207.4" y="102.8">VDD</text>
<text x="207.4" y="106.3">PA10</text>
<text x="31" y="111.3">OSC_IN</text>
<text x="106.5" y="111.6">BOOT0</text>
<text x="106.5" y="108.1">PB8</text>
<text x="207.4" y="109.8">PA9</text>
<text x="31" y="114.8">OSC_OUT</text>
<text x="31" y="118.6">RESET</text>
<text x="106.5" y="115.1">PB7</text>
<text x="106.5" y="118.6">PB6</text>
<text x="31" y="122.2">GND</text>
<text x="31" y="125.7">VDD</text>
<text x="106.5" y="122.2">VDD</text>
<text x="106.5" y="125.7">VDD</text>
<text x="338" y="125.7">PA7</text>
<text x="338" y="122.2">PA2</text>
<text x="106.5" y="129.2">GND</text>
<text x="134.8" y="131">VDD</text>
<text x="286.8" y="129.2">VDD</text>
<text x="31" y="136.3">PA2</text>
<text x="106.5" y="132.7">PA15</text>
<text x="106.5" y="136.3">PA14</text>
<text x="338" y="136.3">GND</text>
<text x="338" y="132.7">PA5</text>
<text x="31" y="139.8">PA3</text>
<text x="31" y="143.3">PA4</text>
<text x="106.5" y="139.8">VDD</text>
<text x="106.5" y="143.3">GND</text>
<text x="338" y="139.8">PA6</text>
<text x="31" y="146.9">PA5</text>
<text x="106.5" y="146.8">PA13</text>
<text x="31" y="150.4">PA6</text>
<text x="31" y="153.9">PA7</text>
<text x="106.5" y="150.4">PA12</text>
<text x="106.5" y="153.9">PA11</text>
<text x="202.1" y="152.2">OSC_IN</text>
<text x="254.6" y="152.1">OSC_OUT</text>
<text x="31" y="157.4">GND</text>
<text x="31" y="161">GND</text>
<text x="106.5" y="157.4">PA10</text>
<text x="106.5" y="161">PA9</text>
<text x="31" y="164.5">PB2</text>
<text x="106.5" y="164.5">PA8</text>
<text x="31" y="168">PB10</text>
<text x="31" y="171.6">PB11</text>
<text x="106.5" y="168">PB15</text>
<text x="106.5" y="171.6">PB14</text>
<text x="299.2" y="169.8">VDD</text>
<text x="328.8" y="169.8">PA6</text>
<text x="31" y="175.1">GND</text>
<text x="31" y="178.6">VDD</text>
<text x="106.5" y="175.1">PB13</text>
<text x="106.5" y="178.6">PB12</text>
<text x="134.8" y="180.2">VDD</text>
<text x="172.2" y="187.5">OSC32_IN</text>
<text x="230.9" y="187.5">OSC32_OUT</text>
<text x="381.7" y="210.3">VCC</text>
<text x="10.6" y="217.6">P1:SATAN PORT (optional)</text>
<text x="10.6" y="221.2">J1-J9: DB19 pins</text>
<text x="110.8" y="251.6" transform="rotate(-90 110.8 251.6)">PA8</text>
<text x="117.9" y="251.6" transform="rotate(-90 117.9 251.6)">PB7</text>
<text x="135.1" y="249.8" transform="rotate(-90 135.1 249.8)">PB6</text>
<text x="167.3" y="251.6" transform="rotate(-90 167.3 251.6)">PB9</text>
<text x="174.3" y="251.6" transform="rotate(-90 174.3 251.6)">PB8</text>
<text x="114" y="252.1" transform="rotate(-90 114 252.1)">PA11</text>
<text x="125" y="253.9" transform="rotate(-90 125 253.9)">PB15</text>
<text x="132" y="253.9" transform="rotate(-90 132 253.9)">PB14</text>
<text x="139.1" y="253.9" transform="rotate(-90 139.1 253.9)">PB13</text>
<text x="146.1" y="253.9" transform="rotate(-90 146.1 253.9)">PB12</text>
<text x="149.2" y="252.1" transform="rotate(-90 149.2 252.1)">PA12</text>
<text x="153.2" y="253.9" transform="rotate(-90 153.2 253.9)">PB11</text>
<text x="160.2" y="253.9" transform="rotate(-90 160.2 253.9)">PB10</text>
<text x="163.3" y="252.1" transform="rotate(-90 163.3 252.1)">PA15</text>
<text x="261.1" y="261.7">Design improvements by SidecarTridge Nov 2025</text>
</g>
<g font-size="3.9" fill="#800">
<text x="250.5" y="261">TITLE:</text>
<text x="379.1" y="265.7">REV:</text>
<text x="287.4" y="275.2">Company:</text>
<text x="378.7" y="275.8">Sheet: 1/1</text>
<text x="287.4" y="282.9">Date:</text>
<text x="336.4" y="283">Drawn By: Jean-Matthieu Coulon</text>
</g>
<g font-size="3.2" fill="#800">
<text x="41.6" y="6.8">1</text>
<text x="110.8" y="6.8">2</text>
<text x="179.9" y="6.8">3</text>
<text x="249.1" y="6.8">4</text>
<text x="318.2" y="6.8">5</text>
<text x="4.1" y="41.9">A</text>
<text x="405.9" y="41.9">A</text>
<text x="4.1" y="111.1">B</text>
<text x="405.9" y="111.1">B</text>
<text x="4.1" y="180.2">C</text>
<text x="405.9" y="180.2">C</text>
<text x="4.1" y="249.4">D</text>
<text x="405.9" y="249.4">D</text>
<text x="41.6" y="287.7">1</text>
<text x="110.8" y="287.7">2</text>
<text x="179.9" y="287.7">3</text>
<text x="249.1" y="287.7">4</text>
<text x="318.2" y="287.7">5</text>
</g>
<g font-size="3.2" fill="#000080">
<text x="40" y="16.8">PWR</text>
<text x="107" y="15.9">ACT</text>
<text x="167.2" y="17.9">R3</text>
<text x="40" y="20.1">FC-2012HRK-620D</text>
<text x="104.1" y="19.5">17-21SUYC/TR8</text>
<text x="167.2" y="21.1">100k</text>
<text x="257.2" y="21.2">J11</text>
<text x="27.9" y="24.8">R1</text>
<text x="94.9" y="24.8">R2</text>
<text x="232.5" y="24.8">R4</text>
<text x="257.2" y="24.4">FLASH</text>
<text x="27" y="31.8">1k</text>
<text x="94" y="31.8">1k</text>
<text x="179.9" y="33.6">C6</text>
<text x="231.6" y="31.8">1k</text>
<text x="303.4" y="33.3">100nF</text>
<text x="303.4" y="30">C11</text>
<text x="319.3" y="33.3">100uF</text>
<text x="319.3" y="30">C12</text>
<text x="179.9" y="36.8">100nF</text>
<text x="229.7" y="40.3">1k</text>
<text x="229.7" y="37.1">R5</text>
<text x="36.7" y="47.3">U1</text>
<text x="200.9" y="45.9">RESET</text>
<text x="369.8" y="43.3" transform="rotate(-90 369.8 43.3)">CARD1</text>
<text x="373.3" y="47.7" transform="rotate(-90 373.3 47.7)">TF-115-BCP9</text>
<text x="36.7" y="50.6">XC6206P332MR</text>
<text x="173.9" y="59.9">J12</text>
<text x="61.7" y="63.6">C1</text>
<text x="85.2" y="63.5">CR1220</text>
<text x="116.4" y="63.6">C2</text>
<text x="173.9" y="63.1">ID_SHIFT</text>
<text x="229" y="65.2">100k</text>
<text x="229" y="62">R6</text>
<text x="257.2" y="65">STRICT</text>
<text x="257.2" y="61.8">J13</text>
<text x="61.7" y="66.8">100uF</text>
<text x="79.3" y="67.1">MY-1220-03</text>
<text x="116.4" y="66.8">100uF</text>
<text x="303.4" y="81.2">C13</text>
<text x="319.3" y="81.2">C14</text>
<text x="66.7" y="87.9">U2</text>
<text x="206" y="88.2">R7</text>
<text x="218" y="89.6">UART</text>
<text x="218" y="86.3">J14</text>
<text x="303.4" y="84.4">100nF</text>
<text x="319.3" y="84.4">100uF</text>
<text x="66.7" y="91.1">STM32F103C8T6</text>
<text x="205.2" y="91.8">1k</text>
<text x="369.8" y="94.4" transform="rotate(-90 369.8 94.4)">CARD2</text>
<text x="130.5" y="100.6">C3</text>
<text x="373.3" y="98.9" transform="rotate(-90 373.3 98.9)">TF-115-BCP9</text>
<text x="130.5" y="103.8">100nF</text>
<text x="218.4" y="130.8">R8</text>
<text x="130.5" y="135.9">C4</text>
<text x="218.4" y="134">1M</text>
<text x="303.4" y="137.3">100nF</text>
<text x="303.4" y="134.1">C15</text>
<text x="319.3" y="137.3">100uF</text>
<text x="319.3" y="134.1">C16</text>
<text x="130.5" y="139.1">100nF</text>
<text x="218.5" y="143.8">X2</text>
<text x="218.5" y="147.1">8MHz</text>
<text x="369.8" y="147.4" transform="rotate(-90 369.8 147.4)">CARD3</text>
<text x="373.3" y="151.8" transform="rotate(-90 373.3 151.8)">TF-115-BCP9</text>
<text x="217" y="160.3">22pF</text>
<text x="217" y="157">C9</text>
<text x="231.1" y="160.3">22pF</text>
<text x="231.1" y="157">C10</text>
<text x="311.9" y="165.8">100k</text>
<text x="311.9" y="162.6">R9</text>
<text x="188.5" y="179.1">X1</text>
<text x="130.5" y="185.2">C5</text>
<text x="188.5" y="182.4">32.768kHz</text>
<text x="130.5" y="188.5">100nF</text>
<text x="303.8" y="191.5">USB1</text>
<text x="187" y="195.5">12pF</text>
<text x="187" y="192.3">C7</text>
<text x="201.1" y="195.5">12pF</text>
<text x="201.1" y="192.3">C8</text>
<text x="303.8" y="194.7">USB-TYPE-C-018</text>
<text x="373.9" y="215.2">C17</text>
<text x="139" y="220.5">U4</text>
<text x="373.9" y="218.4">100uF</text>
<text x="126.5" y="224.1">DB19-PCB-SURFACE</text>
<text x="286.1" y="231.1">R10</text>
<text x="358.4" y="231.1">R11</text>
<text x="286.1" y="234.3">5.1k</text>
<text x="358.4" y="234.3">5.1k</text>
</g>
<g font-size="3.2" fill="#00f">
<text x="349.1" y="12.7">1</text>
<text x="349.1" y="16.2">2</text>
<text x="350.6" y="14.4">DATA2</text>
<text x="350.6" y="18">CD/DATA3</text>
<text x="349.1" y="19.7">3</text>
<text x="350.6" y="21.5">CMD</text>
<text x="349.1" y="26.8">5</text>
<text x="350.6" y="28.5">CLK</text>
<text x="202.8" y="33.8">1</text>
<text x="209.9" y="33.8">2</text>
<text x="349.1" y="33.8">7</text>
<text x="350.6" y="35.6">DAT0</text>
<text x="202.8" y="40.9">3</text>
<text x="209.9" y="40.9">4</text>
<text x="349.1" y="37.4">8</text>
<text x="349.1" y="40.9">9</text>
<text x="350.6" y="39.1">DAT1</text>
<text x="350.6" y="42.7">CD</text>
<text x="45.2" y="56.4">Vout</text>
<text x="47.6" y="55">2</text>
<text x="30" y="62.1">3</text>
<text x="32.5" y="63.5">Vin</text>
<text x="349.1" y="63.8">1</text>
<text x="350.6" y="65.6">DATA2</text>
<text x="45.2" y="70.5">GND</text>
<text x="47.6" y="69.1">1</text>
<text x="174.2" y="69.1">1</text>
<text x="349.1" y="67.3">2</text>
<text x="349.1" y="70.9">3</text>
<text x="350.6" y="69.1">CD/DATA3</text>
<text x="174.2" y="72.6">2</text>
<text x="174.2" y="76.2">3</text>
<text x="349.1" y="77.9">5</text>
<text x="350.6" y="72.6">CMD</text>
<text x="174.2" y="79.7">4</text>
<text x="350.6" y="79.7">CLK</text>
<text x="349.1" y="85">7</text>
<text x="349.1" y="88.5">8</text>
<text x="350.6" y="86.7">DAT0</text>
<text x="42.2" y="95.6">1</text>
<text x="349.1" y="92">9</text>
<text x="350.6" y="90.3">DAT1</text>
<text x="350.6" y="93.8">CD</text>
<text x="42.2" y="99.1">2</text>
<text x="43.6" y="97.3">VBAT</text>
<text x="43.6" y="100.9">PC13-TAMPER-RTC</text>
<text x="42.2" y="102.6">3</text>
<text x="42.2" y="106.2">4</text>
<text x="43.6" y="104.4">PC14-OSC32_IN</text>
<text x="43.6" y="107.9">PC15-OSC32_OUT</text>
<text x="93.9" y="107.9">PB8</text>
<text x="93.9" y="104.4">PB9</text>
<text x="95.4" y="106.2">45</text>
<text x="95.4" y="102.6">46</text>
<text x="42.2" y="109.7">5</text>
<text x="42.2" y="113.2">6</text>
<text x="43.6" y="111.4">PD0-OSC_IN</text>
<text x="93.9" y="111.4">BOOT0</text>
<text x="95.4" y="113.2">43</text>
<text x="95.4" y="109.7">44</text>
<text x="42.2" y="116.7">7</text>
<text x="43.6" y="115">PD1-OSC_OUT</text>
<text x="43.6" y="118.5">NRST</text>
<text x="93.9" y="118.5">PB6</text>
<text x="93.9" y="115">PB7</text>
<text x="95.4" y="116.7">42</text>
<text x="349.1" y="116.7">1</text>
<text x="350.6" y="118.5">DATA2</text>
<text x="93.9" y="125.6">PB4</text>
<text x="93.9" y="122">PB5</text>
<text x="95.4" y="123.8">40</text>
<text x="95.4" y="120.3">41</text>
<text x="349.1" y="120.3">2</text>
<text x="349.1" y="123.8">3</text>
<text x="350.6" y="122">CD/DATA3</text>
<text x="350.6" y="125.6">CMD</text>
<text x="42.2" y="127.3">10</text>
<text x="42.2" y="130.8">11</text>
<text x="43.6" y="129.1">PA0-WKUP</text>
<text x="93.9" y="129.1">PB3</text>
<text x="95.4" y="130.8">38</text>
<text x="95.4" y="127.3">39</text>
<text x="349.1" y="130.8">5</text>
<text x="42.2" y="134.4">12</text>
<text x="42.2" y="137.9">13</text>
<text x="43.6" y="132.6">PA1</text>
<text x="43.6" y="136.1">PA2</text>
<text x="93.9" y="136.1">PA14</text>
<text x="93.9" y="132.6">PA15</text>
<text x="95.4" y="134.4">37</text>
<text x="349.1" y="137.9">7</text>
<text x="350.6" y="132.6">CLK</text>
<text x="42.2" y="141.4">14</text>
<text x="43.6" y="139.7">PA3</text>
<text x="43.6" y="143.2">PA4</text>
<text x="349.1" y="141.4">8</text>
<text x="350.6" y="139.7">DAT0</text>
<text x="350.6" y="143.2">DAT1</text>
<text x="42.2" y="145">15</text>
<text x="42.2" y="148.5">16</text>
<text x="43.6" y="146.7">PA5</text>
<text x="93.9" y="146.7">PA13</text>
<text x="95.4" y="148.5">33</text>
<text x="95.4" y="145">34</text>
<text x="349.1" y="145">9</text>
<text x="350.6" y="146.7">CD</text>
<text x="42.2" y="152">17</text>
<text x="42.2" y="155.5">18</text>
<text x="43.6" y="150.2">PA6</text>
<text x="43.6" y="153.8">PA7</text>
<text x="93.9" y="153.8">PA11</text>
<text x="93.9" y="150.2">PA12</text>
<text x="95.4" y="155.5">31</text>
<text x="95.4" y="152">32</text>
<text x="42.2" y="159.1">19</text>
<text x="43.6" y="157.3">PB0</text>
<text x="43.6" y="160.8">PB1</text>
<text x="93.9" y="160.8">PA9</text>
<text x="93.9" y="157.3">PA10</text>
<text x="95.4" y="159.1">30</text>
<text x="42.2" y="162.6">20</text>
<text x="42.2" y="166.1">21</text>
<text x="43.6" y="164.4">PB2</text>
<text x="43.6" y="167.9">PB10</text>
<text x="93.9" y="167.9">PB15</text>
<text x="93.9" y="164.4">PA8</text>
<text x="95.4" y="166.1">28</text>
<text x="95.4" y="162.6">29</text>
<text x="42.2" y="169.7">22</text>
<text x="43.6" y="171.4">PB11</text>
<text x="93.9" y="171.4">PB14</text>
<text x="95.4" y="173.2">26</text>
<text x="95.4" y="169.7">27</text>
<text x="93.9" y="178.5">PB12</text>
<text x="93.9" y="174.9">PB13</text>
<text x="95.4" y="176.7">25</text>
<text x="320.7" y="200" transform="rotate(-90 320.7 200)">3</text>
<text x="322.1" y="200.7" transform="rotate(-90 322.1 200.7)">SH</text>
<text x="324.2" y="200" transform="rotate(-90 324.2 200)">2</text>
<text x="325.6" y="200.7" transform="rotate(-90 325.6 200.7)">SH</text>
<text x="310.3" y="208.5">B4</text>
<text x="335.3" y="208.5">A9</text>
<text x="310.3" y="212">B5</text>
<text x="310.3" y="215.5">B6</text>
<text x="311.7" y="210.2">VBUS</text>
<text x="311.7" y="213.7">CC2</text>
<text x="333.8" y="213.7">SBU1</text>
<text x="333.8" y="210.2">VBUS</text>
<text x="335.3" y="215.5">A7</text>
<text x="335.3" y="212">A8</text>
<text x="310.3" y="219">B7</text>
<text x="311.7" y="217.3">DP2</text>
<text x="311.7" y="220.8">DN2</text>
<text x="333.8" y="220.8">DP1</text>
<text x="333.8" y="217.3">DN1</text>
<text x="335.3" y="219">A6</text>
<text x="310.3" y="222.6">B8</text>
<text x="310.3" y="226.1">B9</text>
<text x="311.7" y="224.3">SBU2</text>
<text x="311.7" y="227.9">VBUS</text>
<text x="333.8" y="227.9">VBUS</text>
<text x="333.8" y="224.3">CC1</text>
<text x="335.3" y="226.1">A4</text>
<text x="335.3" y="222.6">A5</text>
<text x="109" y="231.7" transform="rotate(-90 109 231.7)">10</text>
<text x="112.5" y="230" transform="rotate(-90 112.5 230)">19</text>
<text x="116.1" y="231.7" transform="rotate(-90 116.1 231.7)">9</text>
<text x="119.6" y="230" transform="rotate(-90 119.6 230)">18</text>
<text x="123.1" y="231.7" transform="rotate(-90 123.1 231.7)">8</text>
<text x="126.6" y="230" transform="rotate(-90 126.6 230)">17</text>
<text x="130.2" y="231.7" transform="rotate(-90 130.2 231.7)">7</text>
<text x="133.7" y="230" transform="rotate(-90 133.7 230)">16</text>
<text x="137.2" y="231.7" transform="rotate(-90 137.2 231.7)">6</text>
<text x="140.8" y="230" transform="rotate(-90 140.8 230)">15</text>
<text x="144.3" y="231.7" transform="rotate(-90 144.3 231.7)">5</text>
<text x="147.8" y="230" transform="rotate(-90 147.8 230)">14</text>
<text x="151.3" y="231.7" transform="rotate(-90 151.3 231.7)">4</text>
<text x="154.9" y="230" transform="rotate(-90 154.9 230)">13</text>
<text x="158.4" y="231.7" transform="rotate(-90 158.4 231.7)">3</text>
<text x="161.9" y="230" transform="rotate(-90 161.9 230)">12</text>
<text x="165.5" y="231.7" transform="rotate(-90 165.5 231.7)">2</text>
<text x="169" y="230" transform="rotate(-90 169 230)">11</text>
<text x="172.5" y="231.7" transform="rotate(-90 172.5 231.7)">1</text>
<text x="320.7" y="235.3" transform="rotate(-90 320.7 235.3)">0</text>
<text x="322.1" y="234.6" transform="rotate(-90 322.1 234.6)">SH</text>
<text x="324.2" y="235.3" transform="rotate(-90 324.2 235.3)">1</text>
<text x="325.6" y="234.6" transform="rotate(-90 325.6 234.6)">SH</text>
</g>
<g font-size="3.2" fill="#f00">
<text x="349.1" y="23.2">4</text>
<text x="350.6" y="25">VDD</text>
<text x="349.1" y="74.4">4</text>
<text x="350.6" y="76.2">VDD</text>
<text x="95.4" y="95.6">48</text>
<text x="93.9" y="97.3">VDD_3</text>
<text x="42.2" y="123.8">9</text>
<text x="43.6" y="125.6">VDDA</text>
<text x="349.1" y="127.3">4</text>
<text x="350.6" y="129.1">VDD</text>
<text x="95.4" y="137.9">36</text>
<text x="93.9" y="139.7">VDD_2</text>
<text x="42.2" y="176.7">24</text>
<text x="43.6" y="178.5">VDD_1</text>
</g>
<g font-size="3.2">
<text x="349.1" y="30.3">6</text>
<text x="350.6" y="32.1">VSS</text>
<text x="349.1" y="44.4">10</text>
<text x="349.1" y="47.9">11</text>
<text x="350.6" y="46.2">GND</text>
<text x="349.1" y="51.5">12</text>
<text x="350.6" y="49.7">GND</text>
<text x="350.6" y="53.2">GND</text>
<text x="98.4" y="58.9" transform="rotate(-90 98.4 58.9)">2</text>
<text x="102" y="58.9" transform="rotate(-90 102 58.9)">1</text>
<text x="349.1" y="55">13</text>
<text x="350.6" y="56.8">GND</text>
<text x="100.2" y="65.9" transform="rotate(-90 100.2 65.9)">3</text>
<text x="349.1" y="81.5">6</text>
<text x="350.6" y="83.2">VSS</text>
<text x="220.5" y="95.2">1</text>
<text x="349.1" y="95.6">10</text>
<text x="93.9" y="100.9">VSS_3</text>
<text x="95.4" y="99.1">47</text>
<text x="220.5" y="98.7">2</text>
<text x="349.1" y="99.1">11</text>
<text x="350.6" y="97.3">GND</text>
<text x="350.6" y="100.9">GND</text>
<text x="220.5" y="102.3">3</text>
<text x="220.5" y="105.8">4</text>
<text x="349.1" y="102.6">12</text>
<text x="349.1" y="106.2">13</text>
<text x="350.6" y="104.4">GND</text>
<text x="350.6" y="107.9">GND</text>
<text x="220.5" y="109.3">5</text>
<text x="220.5" y="112.9">6</text>
<text x="42.2" y="120.3">8</text>
<text x="43.6" y="122">VSSA</text>
<text x="349.1" y="134.4">6</text>
<text x="350.6" y="136.1">VSS</text>
<text x="93.9" y="143.2">VSS_2</text>
<text x="95.4" y="141.4">35</text>
<text x="349.1" y="148.5">10</text>
<text x="349.1" y="152">11</text>
<text x="349.1" y="155.5">12</text>
<text x="350.6" y="150.2">GND</text>
<text x="350.6" y="153.8">GND</text>
<text x="349.1" y="159.1">13</text>
<text x="350.6" y="157.3">GND</text>
<text x="350.6" y="160.8">GND</text>
<text x="42.2" y="173.2">23</text>
<text x="43.6" y="174.9">VSS_1</text>
<text x="310.3" y="204.9">B1</text>
<text x="311.7" y="206.7">GND</text>
<text x="333.8" y="206.7">GND</text>
<text x="335.3" y="204.9">A12</text>
<text x="310.3" y="229.6">B12</text>
<text x="311.7" y="231.4">GND</text>
<text x="333.8" y="231.4">GND</text>
<text x="335.3" y="229.6">A1</text>
</g>
</svg>
